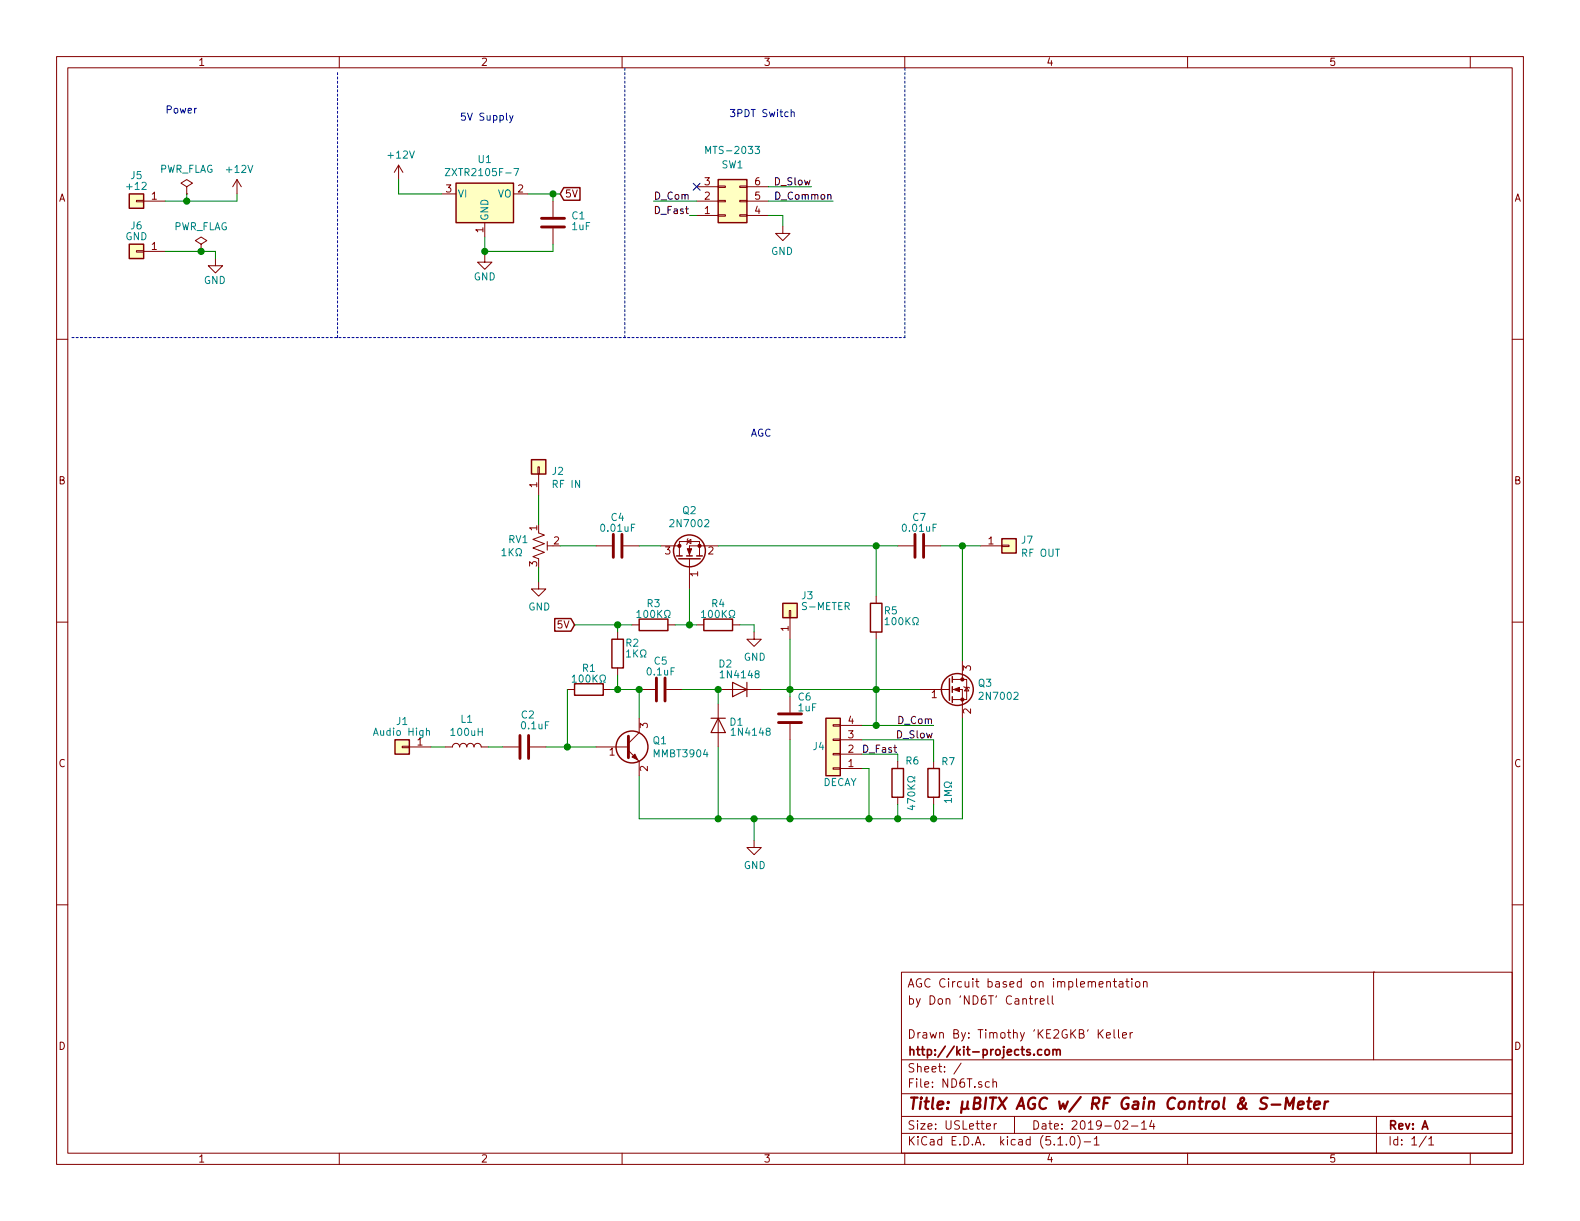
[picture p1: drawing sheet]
<svg xmlns="http://www.w3.org/2000/svg" width="279mm" height="216mm" viewBox="0 0 279 216" stroke-linecap="round" stroke-linejoin="round" font-family="sans-serif">
<g fill="none" stroke="#840000" stroke-width=".18">
<path d="M10 10h259.4v195.9h-259.4zM12 12h255.4v191.9h-255.4zM60 10v2M110 10v2M160 10v2M210 10v2M260 10v2M24.1 35.4h1.3v.3h-1.3zM25.4 35.6h3.8M33 33l1-.6-1-.6-1 .6 1 .6v1.3M33 34.3h.1M41.9 31.8l-.8 1.2"/>
<path d="M41.9 31.8v2.5M41.9 31.8l.8 1.2M70.5 29.2l-.8 1.3M70.5 29.2v2.6M70.5 29.2l.7 1.3M78.1 34.3h2.5M85.7 39.4v2.5M90.8 34.3h2.5M97.8 35.6v2.8M123.2 35.6h3.8M123.2 38.1h3.8M123.2 33h3.8"/>
<path d="M127 32.9h1.3v.2h-1.3zM127 35.4h1.3v.3h-1.3zM127 38h1.3v.2h-1.3zM130.8 32.9h1.3v.2h-1.3zM130.8 35.4h1.3v.3h-1.3zM130.8 38h1.3v.2h-1.3zM132.1 35.6h3.8M132.1 38.1h3.8M132.1 33h3.8M10 60h2M24.1 44.3h1.3v.3h-1.3zM25.4 44.5h3.8"/>
<path d="M35.6 43.2l1-.7-1-.6-1.1 .6 1.1 .7v1.3M35.6 44.5h.1M38.1 45.7v1.3h1.3l-1.3 1.3-1.3-1.3h1.3M85.7 45.1v1.3h1.3l-1.3 1.2-1.2-1.2h1.2M97.8 40.4v2.8M138.4 40v1.3h-1.2l1.2 1.2 1.3-1.2h-1.3M267.4 60h2M95.1 82.6h.3v1.2h-.3zM95.2 94.2l1.1 .4-2.1 .8 2.1 .7-2.1 .8 2.1 .8-2.1 .7 1 .4M95.2 83.8v3.8M96.8 96.5h1M96.8 95.8v1.5"/>
<path d="M105.4 96.5h2.8M110.2 96.5h2.8M116.8 96.5h3.3M120.1 96.5v-.7h3.6v2.5M120.1 96.5v1.8M121.5 95.8l.7-.4v.7zM121.7 95.3l-.2 .1v.7l-.1 .2M121.9 98.8v5.3M127 96.5h-5.1v1.8M158.7 96.5h2.8M163.6 96.5h2.8M173.4 96.5h3.8"/>
<path d="M177.2 96.4h1.2v.2h-1.2zM10 110h2M95.2 102.9v1.2h1.3l-1.3 1.3-1.2-1.3h1.2M109.2 111.8v1.2M109.2 118.1v1.3M111.8 110.5h1.2M118.1 110.5h1.3M123.2 110.5h1.3M129.5 110.5h1.3M133.3 111.8v1.2h1.3l-1.3 1.3-1.2-1.3h1.2M139.6 108h.2v1.2h-.2zM139.7 109.2v3.8"/>
<path d="M154.9 105.4v1.3M154.9 111.8v1.2M170.2 116.8v3.3M267.4 110h2M71.1 132h1.3v.2h-1.3zM72.4 132.1h3.8M78.7 132.1h1.3a.63 .63 0 0 1 .6-.7 .63 .63 0 0 1 .7 .7 .63 .63 0 0 1 .6-.7 .63 .63 0 0 1 .6 .7 .63 .63 0 0 1 .7-.7 .63 .63 0 0 1 .6 .7 .63 .63 0 0 1 .7-.7 .63 .63 0 0 1 .6 .7h1.3M88.9 132.1h2.8M93.7 132.1h2.8M100.3 121.9h1.3M105.4 132.1h5.7M106.7 121.9h1.2"/>
<path d="M111.1 132.7l1.9 1.9v2.6M113 121.9h2.8M113 127v2.5l-1.9 1.9M117.9 121.9h2.7M127 121.9h7.6M127 124.5v7.6M139.7 123.2v2.8M139.7 128v2.8M147.3 128.1h1.3v.3h-1.3zM147.3 130.7h1.3v.2h-1.3zM147.3 133.2h1.3v.3h-1.3zM147.3 135.8h1.3v.2h-1.3z"/>
<path d="M148.6 135.9h3.8M148.6 133.4h3.8M148.6 130.8h3.8M148.6 128.3h3.8M158.7 134.6v1.3M162.6 121.9h5.3M165.1 134.6v1.3M168.4 121.9h1.8v5.1M168.4 120.1h1.8M170.2 120.1h.7v3.6h-2.5M170.4 121.4l.2 .1h.7l.1 .2M170.9 121.5l.4 .7h-.7z"/>
<path d="M10 160h2M133.3 148.6v1.3h1.3l-1.3 1.2-1.2-1.2h1.2M158.7 141v1.2M165.1 141v1.2M267.4 160h2M159.4 171.9h108v32h-108zM182 176.6h.6M182.2 176.1v1.3l.4 .2M183.1 176.6v1M183.5 176.6l-.4 .3M183.9 177.1l.8-.2-.1-.2-.5-.1-.2 .2 .1 .7h.6M185.3 176.1v1.3l.2 .2"/>
<path d="M186.1 176.1v1.3l.2 .2M195.7 173.7l.1-.1a.37 .37 0 0 1 .6 .2v.7M196.8 173.6h.6M197.1 173.1v1.2l.3 .2M197.9 173.6h.6l.1 .9M198.6 173.9l-.5 .1a.29 .29 0 0 0-.2 .3 .29 .29 0 0 0 .2 .2h.5M199.1 173.6h.5M199.3 173.1v1.2l.3 .2M200.2 173.1v.1M200.2 173.6v.9M200.9 173.7l.2-.1 .4 .1v.7l-.2 .1-.4-.1zM202.2 173.7l.2-.1h.4v.9"/>
<path d="M202.2 173.6v.9M242.9 171.9h.1M242.9 171.9v15.5M159.4 197.4h108M159.4 193.4h108M159.4 187.4h108M170 188l-1.3 1.9M174.4 199.2l.8-.2-.1-.2-.4-.1-.3 .2 .1 .7h.6M175 191.3h-.5l-.3 .2 .2 .7h.6M175.6 191.4l.2-.1h.4v1M175.6 190.8v1.5M175.8 198.7v1"/>
<path d="M176.2 198.7l-.3 .1-.1 .2M179.4 197.4v3M194.4 182.7l.7 .9M195.1 182.1l-.9 .8M195.7 183.1l.7-.2-.1-.2-.4-.1-.2 .2v.7h.6M197 182.1v1.3l.2 .2M197.8 182.1v1.3l.2 .2M198.5 183.1l.7-.2-.1-.2-.4-.1-.2 .2 .1 .7h.5M198.6 198.3l.2-.1h.4l.2 .4-.9 1.1h.9M199.8 182.6v1M200.1 199.1h1.1M200.3 182.6l-.5 .3"/>
<path d="M201.9 198.6l.4-.4v1.5M201.9 199.7h.8M203.7 198.1l-.4 1.1h.9M204 198.7v1M243.4 197.4v6.5M60 203.9v2M110 203.9v2M159.4 200.4h108M160 203.9v2M187.1 202.5h.8M188.6 202.3v.2M189.4 201.1l.3-.1a.94 .94 0 0 1 0 1.5 .82 .82 0 0 1-.3-1.4z"/>
<path d="M190.6 200.8a1.71 1.71 0 0 1 0 2.2M191.7 201.9h1.2M193.5 201.4l.4-.4v1.5M193.5 202.5h.9M210 203.9v2M252.2 200.9l-1.2 1.9M252.7 201.4l.4-.4v1.5M252.7 202.5h.8M260 203.9v2"/>
</g>
<path d="M224.2 194.2a.79 .79 0 0 0-1.2 .3 .43 .43 0 0 0 .3 .5 .65 .65 0 0 1 .7 .5l-.1 .4a.87 .87 0 0 1-1.1 .1M224.9 195.3h1.5M227.3 196.1l.2-2 .5 1.4 .9-1.4-.3 2M229.5 195.4l1-.2v-.4h-.6l-.3 .2v1l.1 .1 .6-.1M231.2 194.8h.7M231.5 194.1l-.2 1.7 .1 .2 .3 .1M232.4 195.4l1-.2-.1-.4h-.7l-.2 1 .2 .3 .6-.1M234.3 194.8l-.2 1.3M234.9 194.8a.54 .54 0 0 0-.6 .3" fill="none" stroke="#840000" stroke-width=".41"/>
<path d="M182.9 186.4v.2M184.2 185.6h-.4l-.3 .3 .1 .5 .2 .2 .4-.1M184.9 185.7l.2-.1 .4 .1v.7l-.2 .2-.4-.2zM186.2 185.7l.2-.1h.4v1M186.2 185.6v1M186.8 185.8a.34 .34 0 0 1 .4-.2 .34 .34 0 0 1 .3 .2v.8" fill="none" stroke="#840000" stroke-width=".3"/>
<path d="M125.7 127h2.6M127 127l1.3 2.5h-2.6zM129.5 120.7l2.6 1.2-2.6 1.3zM132.1 120.7v2.5" fill="none" stroke="#840000" stroke-width=".2"/>
<g fill="none" stroke="#840000" stroke-width=".51">
<path d="M95.8 38.6h4M95.8 40.1h4M108.5 94.5v4.1M110 94.5v4.1M161.8 94.5v4.1M163.3 94.5v4.1M116.1 119.9v4.1M117.6 119.9v4.1M91.9 130v4.1M93.5 130v4.1M111.1 130.2v3.8M137.7 127.8h4"/>
<path d="M137.7 126.2h4"/>
</g>
<g fill="none" stroke="#840000" stroke-width=".25">
<path d="M22.9 34.3h2.5v2.5h-2.5zM80.6 32.4h10.2v7h-10.2zM99.7 33.2h2.9v2.2h-2.9l-.6-1.1zM127 31.8h5.1v7.6h-5.1zM22.9 43.2h2.5v2.5h-2.5zM94 81.3h2.5v2.5h-2.5zM119.6 98.3h1M120 98.8h3.8M121.4 98.3h1M123.2 98.3h1M177.2 95.3h2.5v2.5h-2.5zM98.1 109.4h2.9l.6 1.1-.6 1.1h-2.9z"/>
<path d="M108.2 113h2v5.1h-2zM113 109.5h5.1v2h-5.1zM124.5 109.5h5v2h-5zM138.4 106.7h2.6v2.5h-2.6zM153.9 106.7h2.1v5.1h-2.1zM168.4 119.6v1.1M69.8 130.8h2.6v2.6h-2.6zM101.6 120.9h5.1v2h-5.1zM146 127h2.6v10.2h-2.6zM157.7 135.9h2.1v5.1h-2.1zM164.1 135.9h2v5.1h-2zM167.9 120v3.8"/>
<path d="M168.4 121.4v1M168.4 123.2v1"/>
<circle cx="121.9" cy="97.4" r="2.82"/>
<circle cx="111.8" cy="132.1" r="2.82"/>
<circle cx="169.3" cy="121.9" r="2.82"/>
</g>
<g fill="none" stroke="#008484" stroke-width=".18">
<path d="M78.7 29.8h.9l-.9 1.3h.9M90.9 29.8h.8l-.5 1.3M124.8 27.2v-1.3l.4 .9 .5-.9v1.3M133.5 25.9h.8l-.4 .5 .3 .1 .1 .4-.2 .3-.6-.2M88.8 97.4l.3-.4v1.3M88.8 98.3h.7M101.2 119.7l.3-.3v1.2M110.8 115.3l.4-.4v1.3M110.8 116.2h.7M112.6 108.3l.4-.4v1.3M112.6 109.2h.8M113.3 116.2h.3v-.2a.55 .55 0 0 1-.3-.9 .55 .55 0 0 1 .9 0v.2a.53 .53 0 0 1-.3 .7v.2h.3"/>
<path d="M117.5 109.2h.3v-.2a.54 .54 0 0 1-.2-.8 .54 .54 0 0 1 .7-.2 .59 .59 0 0 1-.1 1v.2h.3M124.1 108.3l.3-.4v1.3M124.1 109.2h.7M129 109.2h.3v-.2a.54 .54 0 0 1-.3-.8 .54 .54 0 0 1 .7-.2 .59 .59 0 0 1-.1 1v.2h.3M156.5 109.6l.4-.4v1.3M156.5 110.5h.8M161.4 110.5h.3v-.3a.54 .54 0 0 1-.3-.7 .54 .54 0 0 1 .8-.2 .59 .59 0 0 1-.1 .9v.3h.3M75.4 129.3l.2-.1h.3v.8M101.2 120.6h.7M106.1 120.6h.3v-.2a.54 .54 0 0 1-.3-.7 .54 .54 0 0 1 .8-.3 .59 .59 0 0 1-.1 1v.2h.3M161.8 137.3v.3h-.3a.54 .54 0 0 0-.7-.3 .54 .54 0 0 0-.2 .8 .59 .59 0 0 0 .9-.1h.3v.3M168.2 139.8h-1.2l.9 .4-.9 .4h1.2"/>
<path d="M168.2 138.3v.3h-.2a.54 .54 0 0 0-.7-.3 .54 .54 0 0 0-.2 .8 .59 .59 0 0 0 .9-.2h.2v.3M161.3 142.4v.8l-.8-.3M168.2 141.6h-1.2l.3 .3M168.2 141.2v.7"/>
</g>
<g fill="#840000" stroke="#840000" stroke-width=".18">
<path d="M168.7 121.9l1-.4v.8z"/>
<path d="M121.5 97h.8l-.4 1z"/>
<path d="M111.8 133.9l.5-.5 .5 1z"/>
<circle cx="170.2" cy="123.7" r=".28"/>
<circle cx="170.2" cy="120.1" r=".28"/>
<circle cx="123.7" cy="96.5" r=".28"/>
<circle cx="120.1" cy="96.5" r=".28"/>
</g>
<g fill="none" stroke="#008400" stroke-width=".18">
<path d="M33 34.3v1.3M41.9 34.3v1.3h-12.7M70.5 31.8v2.5h7.6M93.3 34.3h5.8M97.8 34.3v1.3M115.6 35.6h7.6M121.9 38.1h1.3M135.9 33h7.6M135.9 35.6h11.4M135.9 38.1h2.5v1.9M29.2 44.5h8.9v1.2M85.7 41.9v3.2"/>
<path d="M97.8 43.2v1.3h-12.1M95.2 87.6v5.1M99.1 96.5h6.3M113 96.5h3.8M127 96.5h31.7M154.9 96.5v8.9M166.4 96.5h7M170.2 96.5v20.3M95.2 100.3v2.6M101.6 110.5h10.2M109.2 110.5v1.3M109.2 119.4v2.5"/>
<path d="M119.4 110.5h3.8M121.9 104.1v6.4M130.8 110.5h2.5v1.3M139.7 113v10.2M154.9 113v15.3M76.2 132.1h2.5M86.4 132.1h2.5M96.5 132.1h8.9M100.3 121.9v10.2M107.9 121.9h5.1v5.1M120.6 121.9h6.4v2.6M127 132.1v12.7"/>
<path d="M134.6 121.9h28M139.7 130.8v14M152.4 128.3h12.7M152.4 135.9h1.3v8.9M152.4 130.8h12.7v3.8M152.4 133.4h6.3v1.2M170.2 127v17.8h-57.2v-7.6M133.3 144.8v3.8M158.7 142.2v2.6M165.1 142.2v2.6"/>
</g>
<g fill="#008400" stroke="#008400" stroke-width=".25">
<circle cx="100.3" cy="132.1" r=".51"/>
<circle cx="113" cy="121.9" r=".51"/>
<circle cx="109.2" cy="121.9" r=".51"/>
<circle cx="127" cy="121.9" r=".51"/>
<circle cx="139.7" cy="121.9" r=".51"/>
<circle cx="154.9" cy="121.9" r=".51"/>
<circle cx="158.8" cy="144.8" r=".51"/>
<circle cx="139.7" cy="144.8" r=".51"/>
<circle cx="127" cy="144.8" r=".51"/>
<circle cx="133.4" cy="144.8" r=".51"/>
<circle cx="121.9" cy="110.5" r=".51"/>
<circle cx="170.2" cy="96.5" r=".51"/>
<circle cx="35.6" cy="44.5" r=".51"/>
<circle cx="33" cy="35.6" r=".51"/>
<circle cx="85.7" cy="44.5" r=".51"/>
<circle cx="109.2" cy="110.5" r=".51"/>
<circle cx="97.8" cy="34.3" r=".51"/>
<circle cx="154.9" cy="96.5" r=".51"/>
<circle cx="165.1" cy="144.8" r=".51"/>
<circle cx="153.7" cy="144.8" r=".51"/>
<circle cx="154.9" cy="128.3" r=".51"/>
</g>
<g fill="#ffffc2" stroke="#ffffc2" stroke-width=".18">
<path d="M69.8 130.8h2.6v2.6h-2.6z"/>
<path d="M94 81.3h2.5v2.5h-2.5z"/>
<path d="M138.4 106.7h2.6v2.5h-2.6z"/>
<path d="M80.6 32.4h10.2v7h-10.2z"/>
<path d="M22.9 43.2h2.5v2.5h-2.5z"/>
<path d="M22.9 34.3h2.5v2.5h-2.5z"/>
<path d="M177.2 95.3h2.5v2.5h-2.5z"/>
<path d="M127 31.8h5.1v7.6h-5.1z"/>
<path d="M146 127h2.6v10.2h-2.6z"/>
</g>
<path d="M122.6 32.4l1.2 1.2M123.8 32.4l-1.2 1.2" fill="none" stroke="#000084" stroke-width=".18"/>
<path d="M12.7 59.7h147.3M59.7 59.7v-47M110.5 59.7v-47.6M160 59.7v-47.6" fill="none" stroke="#0000c2" stroke-width=".18" stroke-dasharray=".4 .4"/>
<path d="M139.9 19.9l.2-.1h.3l.1 .8M139.9 19.4v1.2M90.1 20.4l.3 .9M90.7 20.4l-.4 1.2-.2 .1" fill="none" stroke="#0000c2" stroke-width=".18"/>
<text font-size="2.8" fill="#840000" x="160.4" y="196.2">Title: BITX AGC w/ RF Gain Control &amp; S-Meter</text>
<g font-size="2.1" fill="#840000">
<text x="160.4" y="177.6">by Don 'ND6T' Cantrell</text>
<text x="160.4" y="174.6">AGC Circuit based on implementation</text>
<text x="160.4" y="183.6">Drawn By: Timothy 'KE2GKB' Keller</text>
<text x="160.4" y="189.6">Sheet: /</text>
<text x="160.4" y="186.6">http://kit-projects.com</text>
<text x="160.4" y="192.3">File: ND6T.sch</text>
<text x="160.4" y="202.5">KiCad E.D.A. kicad (5.1.0)-1</text>
<text x="160.4" y="199.7">Size: USLetter</text>
<text x="182.4" y="199.7">Date: 2019-02-14</text>
<text x="245.4" y="199.7">Rev: A</text>
<text x="245.4" y="202.5">Id: 1/1</text>
</g>
<g font-size="1.8" fill="#840000">
<text x="35" y="11.6">1</text>
<text x="85" y="11.6">2</text>
<text x="135" y="11.6">3</text>
<text x="185" y="11.6">4</text>
<text x="235" y="11.6">5</text>
<text x="10.4" y="35.6">A</text>
<text x="26.8" y="35.3">1</text>
<text x="78.9" y="34">3</text>
<text x="91.6" y="34">2</text>
<text x="99.8" y="34.9">5V</text>
<text x="124.6" y="35.3">2</text>
<text x="124.6" y="32.8">3</text>
<text x="133.5" y="35.3">5</text>
<text x="133.5" y="32.8">6</text>
<text x="267.8" y="35.6">A</text>
<text x="85.5" y="41.1" transform="rotate(-90 85.5 41.1)">1</text>
<text x="124.6" y="37.8">1</text>
<text x="133.5" y="37.8">4</text>
<text x="26.8" y="44.2">1</text>
<text x="10.4" y="85.6">B</text>
<text x="95" y="86.2" transform="rotate(-90 95 86.2)">1</text>
<text x="267.8" y="85.6">B</text>
<text x="95" y="93.8" transform="rotate(-90 95 93.8)">1</text>
<text x="95" y="100.2" transform="rotate(-90 95 100.2)">3</text>
<text x="97.9" y="96.3">2</text>
<text x="117.6" y="98">3</text>
<text x="123.4" y="102" transform="rotate(-90 123.4 102)">1</text>
<text x="125.2" y="98">2</text>
<text x="174.8" y="96.3">1</text>
<text x="98.7" y="111.1">5V</text>
<text x="139.4" y="111.6" transform="rotate(-90 139.4 111.6)">1</text>
<text x="171.7" y="118.6" transform="rotate(-90 171.7 118.6)">3</text>
<text x="164.7" y="123.4">1</text>
<text x="73.8" y="131.8">1</text>
<text x="114.6" y="128.8" transform="rotate(-90 114.6 128.8)">3</text>
<text x="150" y="130.6">3</text>
<text x="150" y="128">4</text>
<text x="171.7" y="126.2" transform="rotate(-90 171.7 126.2)">2</text>
<text x="10.4" y="135.6">C</text>
<text x="107.8" y="133.6">1</text>
<text x="114.6" y="136.4" transform="rotate(-90 114.6 136.4)">2</text>
<text x="150" y="135.6">1</text>
<text x="150" y="133.1">2</text>
<text x="267.8" y="135.6">C</text>
<text x="10.4" y="185.6">D</text>
<text x="267.8" y="185.6">D</text>
<text x="35" y="205.5">1</text>
<text x="85" y="205.5">2</text>
<text x="135" y="205.5">3</text>
<text x="185" y="205.5">4</text>
<text x="235" y="205.5">5</text>
</g>
<g font-size="1.8" fill="#0000c2">
<text x="29.2" y="20.1">Power</text>
<text x="81.3" y="21.3">5V Supply</text>
<text x="128.9" y="20.7">3PDT Switch</text>
<text x="132.7" y="77.2">AGC</text>
</g>
<g font-size="1.8" fill="#008484">
<text x="68.8" y="28">+12V</text>
<text x="84.6" y="28.8">U1</text>
<text x="125.4" y="27.2">MTS-2033</text>
<text x="127.6" y="29.8">SW1</text>
<text x="22.6" y="33.6">+12</text>
<text x="23.2" y="31.7">J5</text>
<text x="28.1" y="30.6">PWR_FLAG</text>
<text x="40.2" y="30.6">+12V</text>
<text x="79.9" y="31.1">ZXTR2105F-7</text>
<text x="80.9" y="34.9">VI</text>
<text x="88" y="34.9">VO</text>
<text x="23.2" y="40.6">J6</text>
<text x="30.6" y="40.7">PWR_FLAG</text>
<text x="86.4" y="39.1" transform="rotate(-90 86.4 39.1)">GND</text>
<text x="101.2" y="38.8">C1</text>
<text x="101.2" y="40.7">1uF</text>
<text x="22.2" y="42.5">GND</text>
<text x="136.3" y="45.1">GND</text>
<text x="36" y="50.2">GND</text>
<text x="83.8" y="49.6">GND</text>
<text x="97.7" y="84">J2</text>
<text x="97.9" y="86.3">RF IN</text>
<text x="106.4" y="94">0.01uF</text>
<text x="108.1" y="92.1">C4</text>
<text x="118.8" y="93.2">2N7002</text>
<text x="120.8" y="90.9">Q2</text>
<text x="159.8" y="94">0.01uF</text>
<text x="161.4" y="92.1">C7</text>
<text x="89.6" y="98.3">1K</text>
<text x="90" y="96">RV1</text>
<text x="180.7" y="96.1">J7</text>
<text x="180.7" y="98.5">RF OUT</text>
<text x="93.4" y="107.9">GND</text>
<text x="114.5" y="107.4">R3</text>
<text x="125.9" y="107.4">R4</text>
<text x="141.8" y="106">J3</text>
<text x="142.1" y="107.9">S-METER</text>
<text x="113.5" y="109.3">100K</text>
<text x="124.9" y="109.3">100K</text>
<text x="156.4" y="108.6">R5</text>
<text x="157.4" y="110.5">100K</text>
<text x="103" y="118.8">R1</text>
<text x="110.7" y="114.4">R2</text>
<text x="111.4" y="116.3">1K</text>
<text x="114.5" y="119.4">0.1uF</text>
<text x="115.7" y="117.5">C5</text>
<text x="127.2" y="118">D2</text>
<text x="127.7" y="119.9">1N4148</text>
<text x="131.5" y="116.8">GND</text>
<text x="102" y="120.7">100K</text>
<text x="141.2" y="123.9">C6</text>
<text x="141.2" y="125.8">1uF</text>
<text x="173" y="121.4">Q3</text>
<text x="173.5" y="123.7">2N7002</text>
<text x="66.4" y="130.1">Audio High</text>
<text x="70.2" y="128.2">J1</text>
<text x="79.9" y="130.1">100uH</text>
<text x="81.5" y="127.8">L1</text>
<text x="92.2" y="127.1">C2</text>
<text x="92.3" y="129">0.1uF</text>
<text x="115.5" y="131.6">Q1</text>
<text x="129.1" y="128.3">D1</text>
<text x="129.7" y="130.1">1N4148</text>
<text x="115.8" y="133.9">MMBT3904</text>
<text x="143.8" y="132.6">J4</text>
<text x="160.2" y="135.2">R6</text>
<text x="166.6" y="135.3">R7</text>
<text x="145.5" y="139">DECAY</text>
<text x="161.8" y="142.4" transform="rotate(-90 161.8 142.4)">470K</text>
<text x="131.5" y="153.7">GND</text>
</g>
<g font-size="1.8">
<text x="115.6" y="35.3">D_Com</text>
<text x="137.1" y="32.8">D_Slow</text>
<text x="137.4" y="35.3">D_Common</text>
<text x="116" y="37.8">D_Fast</text>
<text x="158.7" y="130.6">D_Slow</text>
<text x="158.9" y="128">D_Com</text>
<text x="152.9" y="133.1">D_Fast</text>
</g>
</svg>
